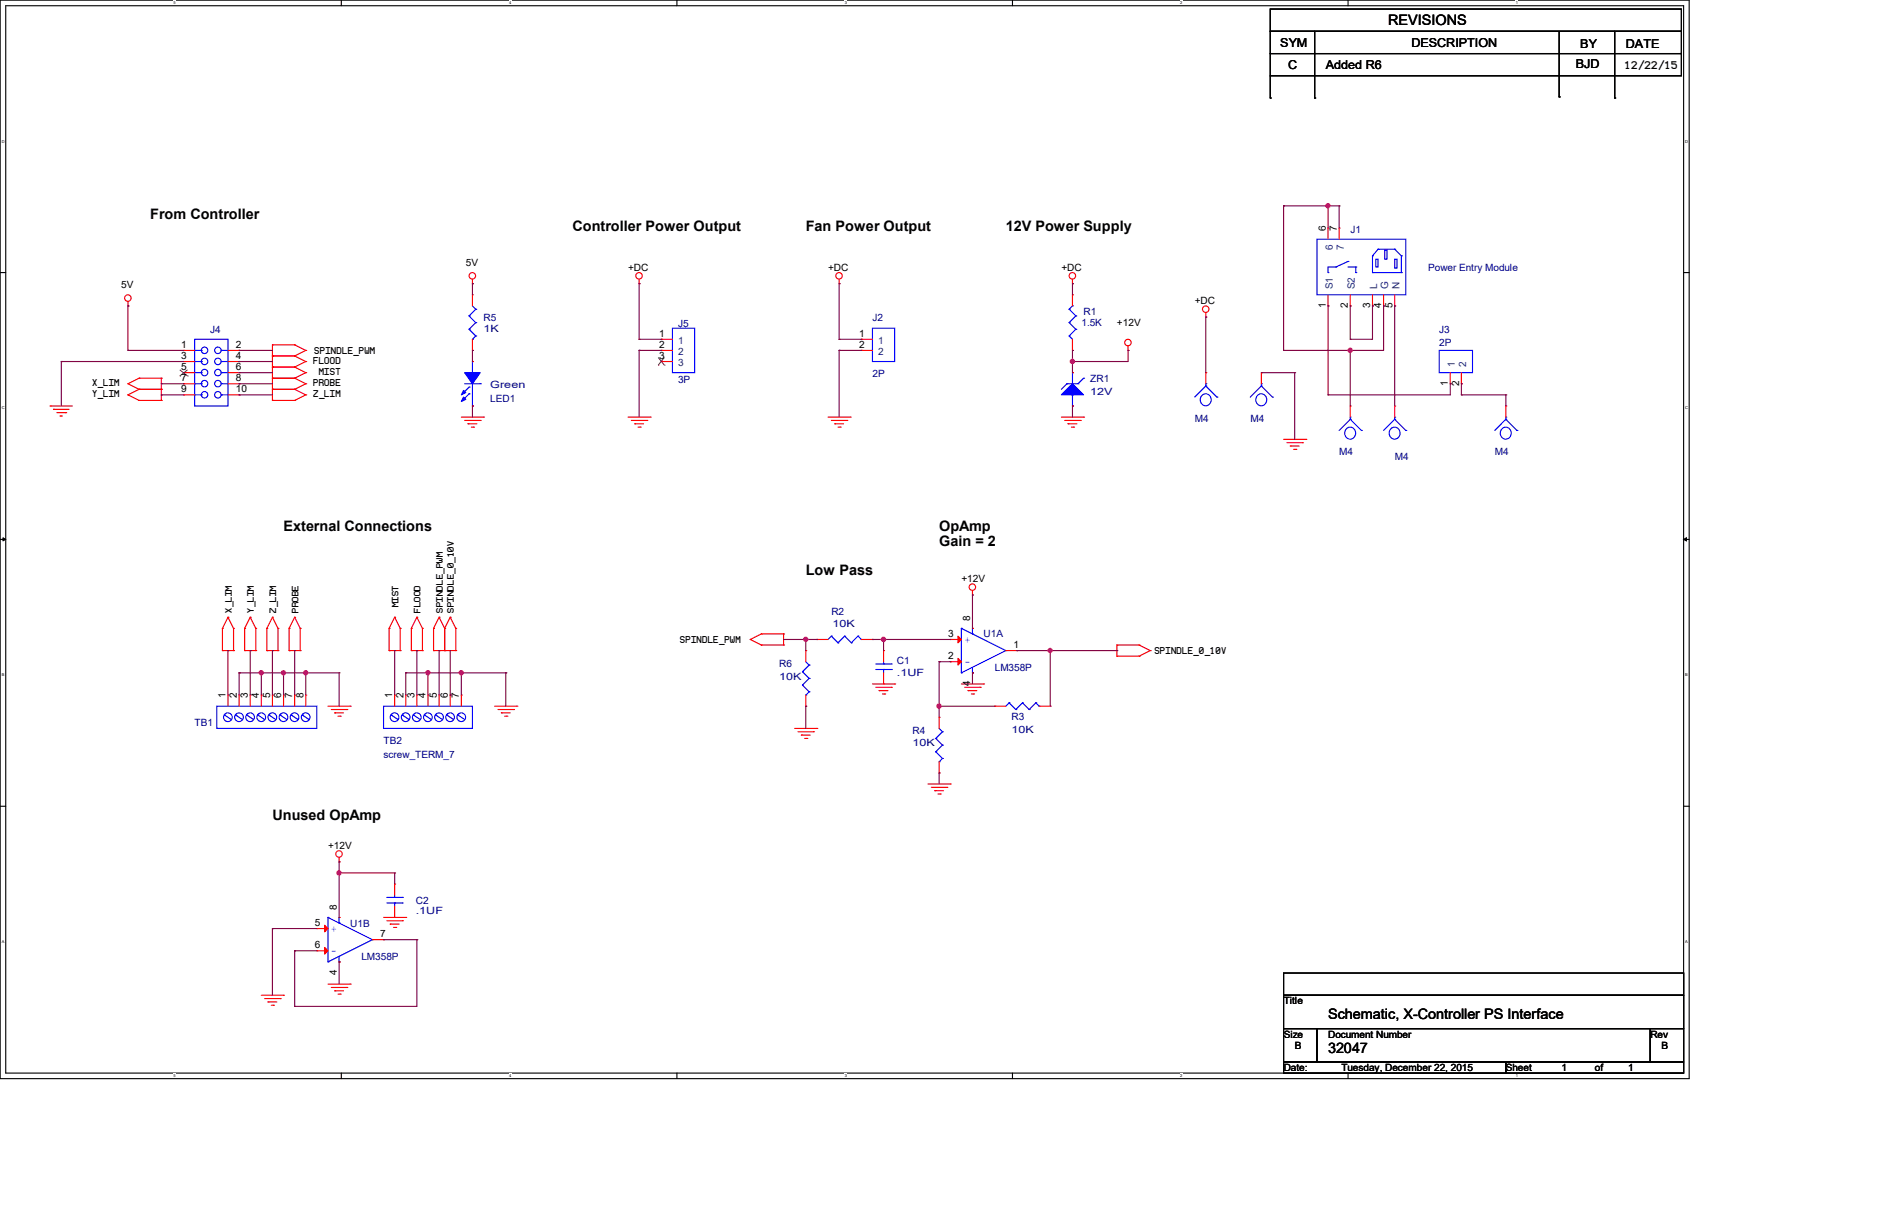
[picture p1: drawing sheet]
<svg xmlns="http://www.w3.org/2000/svg" width="432mm" height="279mm" viewBox="0 0 432 279" stroke-linecap="round" stroke-linejoin="round" font-family="sans-serif">
<path d="M0 0h386.1v246.4h-386.1zM1.3 1.3h383.6v243.9h-383.6z" fill="none" stroke="#000" stroke-width=".25"/>
<g fill="#fff">
<path d="M39.7 .2h.5v1h-.5z"/>
<path d="M39.7 245.3h.5v1h-.5z"/>
</g>
<path d="M78 0v1.3M78 245.2v1.2" fill="none" stroke="#000" stroke-width=".25"/>
<g fill="#fff">
<path d="M116.4 .2h.5v1h-.5z"/>
<path d="M116.4 245.3h.5v1h-.5z"/>
</g>
<path d="M154.7 0v1.3M154.7 245.2v1.2" fill="none" stroke="#000" stroke-width=".25"/>
<g fill="#fff">
<path d="M193.1 .2h.5v1h-.5z"/>
<path d="M193.1 245.3h.5v1h-.5z"/>
</g>
<path d="M231.4 0v1.3M231.4 245.2v1.2" fill="none" stroke="#000" stroke-width=".25"/>
<g fill="#fff">
<path d="M269.8 .2h.5v1h-.5z"/>
<path d="M269.8 245.3h.5v1h-.5z"/>
</g>
<path d="M308.1 0v1.3M308.1 245.2v1.2" fill="none" stroke="#000" stroke-width=".25"/>
<g fill="#fff">
<path d="M346.5 .2h.5v1h-.5z"/>
<path d="M346.5 245.3h.5v1h-.5z"/>
<path d="M.4 31.8h.6v1h-.6z"/>
<path d="M385.2 31.8h.6v1h-.6z"/>
<path d="M.4 92.8h.6v1h-.6z"/>
<path d="M385.2 92.8h.6v1h-.6z"/>
</g>
<path d="M0 62.3h1.3M384.9 62.3h1.2" fill="none" stroke="#000" stroke-width=".25"/>
<g fill="#fff">
<path d="M.4 153.7h.6v1h-.6z"/>
<path d="M385.2 153.7h.6v1h-.6z"/>
</g>
<path d="M0 123.2h1.3M384.9 123.2h1.2" fill="none" stroke="#000" stroke-width=".25"/>
<path d="M.7 122.9l.6 .3-.6 .4zM384.9 123.2l.6-.3v.7z" fill="#000" stroke="#000" stroke-width=".23"/>
<g fill="#fff">
<path d="M.4 214.7h.5v1h-.5z"/>
<path d="M385.2 214.7h.5v1h-.5z"/>
</g>
<g fill="none" stroke="#000" stroke-width=".25">
<path d="M290.4 2.1h93.9v5.1h-93.9zM290.4 7.2h93.9v5h-93.9zM290.4 12.2h93.9v5.1h-93.9zM290.4 17.3v5.1M300.5 7.2v15.2M356.4 7.2v14.9M369.1 7.2v15.2M290.4 22.4h.1M300.5 22.4h.1M356.4 22.1h.1M369.1 22.4h.1M0 184.2h1.3"/>
<path d="M384.9 184.2h1.2M293.4 222.3h91.5v5.1h-91.5zM293.4 227.4h91.5v7.6h-91.5zM293.4 235h7.6v7.6h-7.6zM301 235h76.2v7.6h-76.2zM377.2 235h7.7v7.6h-7.7zM293.4 242.6h50.8v2.6h-50.8zM344.2 242.6h40.7v2.6h-40.7z"/>
</g>
<g fill="none" stroke="#f00" stroke-width=".25">
<path d="M303.6 52.1h.1M303.6 52.1v2.6M306.1 52.1h.1M306.1 52.1v2.6M29.3 69.9h.1M29.3 68.9v1M62.3 78.8h.1M62.3 78.8v12.7M62.3 78.8h5.1M67.4 78.8h.1M67.4 78.8l2.5 1.3M108 64.8h.1"/>
<path d="M108 67.4h.1M108 63.8v1M108 67.4v2.5M108 77.5v2.6M146.1 64.8h.1M146.1 63.8v1M151.2 77.5h.1M151.2 77.5h2.5M191.8 64.8h.1M191.8 63.8v1M196.9 77.5h.1M196.9 77.5h2.5"/>
<path d="M245.2 64.8h.1M245.2 67.4h.1M245.2 63.8v1M245.2 67.4v2.5M245.2 77.5v2.6M257.9 79v1.1M275.6 72.4h.1M275.6 71.4v1M303.6 69.9h.1M303.6 67.4v2.5M308.7 69.9h.1M308.7 67.4v2.5"/>
<path d="M313.7 69.9h.1M313.7 67.4v2.5M316.3 69.9h.1M316.3 67.4v2.5M318.8 69.9h.1M318.8 67.4v2.5M11.5 92.8h.1M11.5 92.8h5.1M12.2 93.5h.1M12.2 93.5h3.6M13 94.3h2M13.8 95h.1"/>
<path d="M13.8 95h.5M15 94.3h.1M29.3 87.7h.1M29.3 90.2h.1M29.3 87.7l2.5 1.2M29.3 90.2l2.5 1.3M31.8 86.4h.1M31.8 88.9h.1M31.8 91.5h.1M31.8 88.9h5.1M31.8 91.5h5.1M31.8 86.4h5.1"/>
<path d="M31.8 86.4l-2.5 1.3M31.8 88.9l-2.5 1.3M36.9 86.4h.1M36.9 88.9h.1M36.9 91.5h.1M36.9 86.4v5.1M42 80.1h.1M42 82.6h.1M42 85.1h.1M42 87.7h.1M42 90.2h.1M42 80.1h2.5"/>
<path d="M42 82.6h2.5M42 85.1h2.5M42 87.7h2.5M42 90.2h2.5M52.1 80.1h2.6M52.1 82.6h2.6M52.1 85.1h2.6M52.1 87.7h2.6M52.1 90.2h2.6M54.7 80.1h.1M54.7 82.6h.1M54.7 85.1h.1"/>
<path d="M54.7 87.7h.1M54.7 90.2h.1M62.3 88.9h.1M62.3 91.5h.1M62.3 86.4h.1M62.3 81.3h.1M62.3 83.9h.1M62.3 88.9h5.1M62.3 91.5h5.1M62.3 86.4h5.1M62.3 81.3h5.1M62.3 83.9h5.1"/>
<path d="M67.4 88.9h.1M67.4 91.5h.1M67.4 86.4h.1M67.4 81.3h.1M67.4 83.9h.1M67.4 88.9l2.5 1.3M67.4 86.4l2.5 1.3M67.4 81.3l2.5 1.3M67.4 83.9l2.5 1.2M69.9 90.2h.1M69.9 87.7h.1M69.9 82.6h.1"/>
<path d="M69.9 85.1h.1M69.9 80.1h.1M69.9 90.2l-2.5 1.3M69.9 87.7l-2.5 1.2M69.9 82.6l-2.5 1.3M69.9 85.1l-2.5 1.3M69.9 80.1l-2.5 1.2M105.5 95.3h5M106.2 96.1h3.6M107 96.8h.1M107 96.8h2M107.7 97.6h.5"/>
<path d="M108 92.8h.1M108 82.6h.1M108 80.1h.1M108.2 97.6h.1M109.8 96.1h.1M110.5 95.3h.1M143.6 95.3h5M144.3 96.1h3.6M145.1 96.8h.1M145.1 96.8h2M145.8 97.6h.5M146.3 97.6h.1"/>
<path d="M147.9 96.1h.1M148.6 95.3h.1M151.2 80.1h.1M151.2 82.6h.1M151.2 80.1h2.5M151.2 82.6h2.5M189.3 95.3h5.1M190 96.1h3.6M190.8 96.8h.1M190.8 96.8h2M191.6 97.6h.5M192.1 97.6h.1"/>
<path d="M193.6 96.1h.1M194.4 95.3h.1M196.9 80.1h.1M196.9 80.1h2.5M242.6 95.3h5.1M243.4 96.1h3.5M244.1 96.8h.1M244.1 96.8h2.1M244.9 97.6h.5M245.2 80.1h.1M245.2 92.8h.1M245.2 85.1h.1"/>
<path d="M245.4 97.6h.1M246.9 96.1h.1M247.7 95.3h.1M257.9 80.1h.1M275.6 85.1h.1M275.6 85.1v2.6M288.3 85.1h.1M288.3 85.1v2.6M308.7 92.8h.1M308.7 92.8v2.5M318.8 92.8h.1M318.8 92.8v2.5"/>
<path d="M331.5 87.7h.1M331.5 85.1v2.6M334.1 87.7h.1M334.1 85.1v2.6M344.2 92.8h.1M344.2 92.8v2.5M293.4 100.4h5.1M294.2 101.1h3.5M294.9 101.9h.1M294.9 101.9h2.1M295.7 102.7h.5M296.2 102.7h.1"/>
<path d="M297.7 101.1h.1M298.5 100.4h.1M222.3 135.9h.1M222.3 134.9v1M50.8 148.6h.1M50.8 143.6h.1M50.8 148.6h2.6M50.8 143.6v5M52.1 141h.1M52.1 158.8h.1M52.1 141l1.3 2.6M52.1 141l-1.3 2.6"/>
<path d="M52.1 158.8v2.5M53.4 143.6h.1M53.4 148.6h.1M53.4 143.6v5M54.7 158.8h.1M54.7 158.8v2.5M55.9 148.6h.1M55.9 143.6h.1M55.9 148.6h2.6M55.9 143.6v5M57.2 141h.1M57.2 158.8h.1"/>
<path d="M57.2 141l1.3 2.6M57.2 141l-1.3 2.6M57.2 158.8v2.5M58.5 143.6h.1M58.5 148.6h.1M58.5 143.6v5M59.7 158.8h.1M59.7 158.8v2.5M61 148.6h.1M61 143.6h.1M61 148.6h2.5M61 143.6v5"/>
<path d="M62.3 141h.1M62.3 158.8h.1M62.3 158.8v2.5M62.3 141l1.2 2.6M62.3 141l-1.3 2.6M63.5 143.6h.1M63.5 148.6h.1M63.5 143.6v5M64.8 158.8h.1M64.8 158.8v2.5M66.1 148.6h.1M66.1 143.6h.1"/>
<path d="M66.1 148.6h2.5M66.1 143.6v5M67.4 141h.1M67.4 158.8h.1M67.4 141l1.2 2.6M67.4 141l-1.3 2.6M67.4 158.8v2.5M68.6 143.6h.1M68.6 148.6h.1M68.6 143.6v5M69.9 158.8h.1M69.9 158.8v2.5"/>
<path d="M88.9 148.6h.1M88.9 143.6h.1M88.9 148.6h2.6M88.9 143.6v5M90.2 141h.1M90.2 158.8h.1M90.2 141l1.3 2.6M90.2 141l-1.3 2.6M90.2 158.8v2.5M91.5 143.6h.1M91.5 148.6h.1M91.5 143.6v5"/>
<path d="M92.8 158.8h.1M92.8 158.8v2.5M94 148.6h.1M94 143.6h.1M94 148.6h2.6M94 143.6v5M95.3 141h.1M95.3 158.8h.1M95.3 141l1.3 2.6M95.3 141l-1.3 2.6M95.3 158.8v2.5M96.6 143.6h.1"/>
<path d="M96.6 148.6h.1M96.6 143.6v5M97.8 158.8h.1M97.8 158.8v2.5M99.1 148.6h.1M99.1 143.6h.1M99.1 148.6h5.1M99.1 143.6v5M100.4 141h.1M100.4 158.8h.1M100.4 141l1.2 2.6M100.4 141l-1.3 2.6"/>
<path d="M100.4 158.8v2.5M101.6 143.6h.1M101.6 148.6h.1M101.6 143.6v5M102.9 141h.1M102.9 158.8h.1M102.9 141l1.3 2.6M102.9 141l-1.3 2.6M102.9 158.8v2.5M104.2 143.6h.1M104.2 148.6h.1M104.2 143.6v5"/>
<path d="M105.5 158.8h.1M105.5 158.8v2.5M171.5 146.1h.1M171.5 146.1l2.5 1.3M174 144.8h.1M174 147.4h.1M174 144.8l-2.5 1.3M174 144.8h5.1M174 147.4h5.1M179.1 144.8h.1M179.1 147.4h.1M179.1 144.8v2.6"/>
<path d="M184.2 148.6h.1M184.2 148.6v2.6M184.2 158.8v2.5M186.7 146.1h.1M186.7 146.1h2.6M196.9 146.1h2.5M199.4 146.1h.1M199.4 156.3h5.1M200.2 157h3.6M201 157.8h.1M201 157.8h2M201.7 158.5h.5"/>
<path d="M202 148.6h.1M202 156.3h.1M202 148.6v2.6M202 153.7v2.6M202.2 158.5h.1M203.8 157h.1M204.5 156.3h.1M217.2 146.1h.1M217.2 151.2h.1M217.2 146.1h2.6M217.2 151.2h2.6M219.8 156.3h5"/>
<path d="M220.5 157h3.6M221.3 157.8h.1M221.3 157.8h2M222 158.5h.5M222.3 143.6h.1M222.3 153.7h.1M222.5 158.5h.1M224.1 157h.1M224.8 156.3h.1M229.9 148.6h2.6M232.5 148.6h.1M255.3 147.4h.1"/>
<path d="M255.3 149.9h.1M255.3 147.4h5.1M255.3 147.4v2.5M255.3 149.9h5.1M260.4 147.4h.1M260.4 149.9h.1M260.4 147.4l2.5 1.2M262.9 148.6h.1M262.9 148.6l-2.5 1.3M75 161.3h5.1M75.7 162.1h3.6M76.5 162.9h.1"/>
<path d="M76.5 162.9h2M77.3 163.6h.5M77.8 163.6h.1M79.3 162.1h.1M80.1 161.3h.1M113.1 161.3h5.1M113.8 162.1h3.6M114.6 162.9h.1M114.6 162.9h2M115.4 163.6h.5M115.9 163.6h.1M117.4 162.1h.1"/>
<path d="M118.2 161.3h.1M181.7 166.4h5M182.4 167.2h3.6M183.2 167.9h.1M183.2 167.9h2M183.9 168.7h.5M184.2 161.3h.1M184.4 168.7h.1M186 167.2h.1M186.7 166.4h.1M212.1 179.1h5.1M212.9 179.9h3.6"/>
<path d="M214.7 163.9h.1M214.7 176.6h.1M214.7 163.9v2.5M214.7 174v2.6M216.5 179.9h.1M217.2 179.1h.1M227.4 161.3h.1M227.4 161.3h2.5M237.5 161.3h2.6M240.1 161.3h.1M77.5 196.9h.1M77.5 195.9v1"/>
<path d="M213.7 180.6h.1M213.7 180.6h2M214.4 181.4h.5M214.9 181.4h.1M72.4 212.1h.1M72.4 217.2h.1M72.4 212.1h2.6M72.4 217.2h2.6M77.5 209.6h.1M77.5 219.8h.1M85.1 214.7h2.6M87.7 214.7h.1"/>
<path d="M87.7 209.6h5.1M88.4 210.4h3.6M89.2 211.1h.1M89.2 211.1h2M90 211.9h.5M90.2 202h.1M90.2 209.6h.1M90.2 202v2.5M90.2 207.1v2.5M90.5 211.9h.1M92 210.4h.1M92.8 209.6h.1"/>
<path d="M59.7 227.4h5.1M60.5 228.1h3.6M61.3 228.9h.1M61.3 228.9h2M62 229.7h.5M62.5 229.7h.1M64.1 228.1h.1M64.8 227.4h.1M75 224.8h5.1M75.7 225.6h3.6M76.5 226.4h.1M76.5 226.4h2"/>
<path d="M77.3 227.1h.5M77.8 227.1h.1M79.3 225.6h.1M80.1 224.8h.1"/>
<circle cx="29.2" cy="68.1" r=".74"/>
<circle cx="108" cy="63" r=".74"/>
<circle cx="146.1" cy="63" r=".74"/>
<circle cx="191.8" cy="63" r=".74"/>
<circle cx="245.1" cy="63" r=".74"/>
<circle cx="257.8" cy="78.3" r=".74"/>
<circle cx="275.6" cy="70.6" r=".74"/>
<circle cx="222.3" cy="134.1" r=".74"/>
<circle cx="77.5" cy="195.1" r=".74"/>
</g>
<g fill="none" stroke="#00f" stroke-width=".25">
<path d="M301 54.7h20.4v12.7h-20.4zM308.1 59.7h.1M308.1 59.7l-2.7 1.3M313.7 58.5h.1M313.7 58.5v3.8M314.5 59.2h.5v1.8h-.5zM315 56.9h.1M315 56.9l-1.3 1.6M315 56.9h3.8M316.5 57.2h.5v2h-.5zM318.8 59.2h.5v2.1h-.5zM318.8 56.9h.1"/>
<path d="M318.8 56.9l1.5 1.6M320.3 58.5h.1M320.3 58.5v3.8M44.5 77.5h7.6v15.3h-7.6zM107.2 72.2h.1M107.2 75.2h.1M107.2 72.2l1.6 1.5M107.2 75.2l1.6 1.6M108 77.5h.1M108 69.9l.8 .8M108.8 70.7h.1M108.8 73.7h.1"/>
<path d="M108.8 76.8h.1M108.8 70.7l-1.6 1.5M108.8 73.7l-1.6 1.5M108.8 76.8l-.8 .7M153.7 75h5.1v10.1h-5.1zM199.4 75h5.1v7.6h-5.1zM244.4 76.8h.1M244.4 73.7h.1M244.4 70.7h.1M244.4 76.8l.8 .7M244.4 73.7l1.5 1.5M244.4 70.7l1.5 1.5"/>
<path d="M245.2 69.9h.1M245.2 69.9l-.8 .8M245.9 75.2h.1M245.9 72.2h.1M245.9 75.2l-1.5 1.6M245.9 72.2l-1.5 1.5M303.6 62.3h.1M305.4 61h.1M305.4 61h-1.8v1.3M308.1 61h1.8M309.9 61h.1M309.9 62.3h.1"/>
<path d="M309.9 61v1.3M313.7 62.3h.1M313.7 62.3h6.6M320.3 62.3h.1M44.5 82.6h1.5M44.5 80.1h1.5M44.5 85.1h1.5M44.5 87.7h1.5M44.5 90.2h1.5M46 82.6h.1M46 80.1h.1M46 85.1h.1"/>
<path d="M46 87.7h.1M46 90.2h.1M50.6 82.6h.1M50.6 80.1h.1M50.6 85.1h.1M50.6 87.7h.1M50.6 90.2h.1M50.6 82.6h1.5M50.6 80.1h1.5M50.6 85.1h1.5M50.6 87.7h1.5M50.6 90.2h1.5"/>
<path d="M106.2 87.7h3.6M107.2 88.4h.1M107.2 90h.1M107.2 88.4l-1.5 1.6M107.2 90l-1.5 1.5M108 85.1h.1M108 92.8h.1M108 82.6v2.5M108 87.7v5.1M109.8 87.7h.1M243.9 87.7h.1M243.9 87.7h2.5"/>
<path d="M243.9 87.7l-1.3 1.2M245.2 90.2h.1M245.2 85.1h.1M245.2 85.1v2.6M245.2 90.2v2.6M246.4 87.7h.1M247.7 86.4h.1M247.7 86.4l-1.3 1.3M274.9 90.2a1.3 1.3 0 0 1 2 1.1 1.3 1.3 0 0 1-2 1.1 1.46 1.46 0 0 1 0-2.2zM275.6 88.2h.1M275.6 87.7h.1M275.6 88.2l-2.5 2.5"/>
<path d="M275.6 88.2l2.6 2.5M275.6 87.7v.5M278.2 90.7h.1M287.6 90.2a1.3 1.3 0 0 1 2 1.1 1.3 1.3 0 0 1-2 1.1 1.46 1.46 0 0 1 0-2.2zM288.3 88.2h.1M288.3 87.7h.1M288.3 88.2l-2.5 2.5M288.3 88.2l2.6 2.5M288.3 87.7v.5M290.9 90.7h.1M307.9 97.8a1.3 1.3 0 0 1 2 1.2 1.3 1.3 0 0 1-2 1.1 1.46 1.46 0 0 1 0-2.3zM308.7 95.8h.1"/>
<path d="M308.7 95.3h.1M308.7 95.8l-2.6 2.5M308.7 95.8l2.5 2.5M308.7 95.3v.5M311.2 98.3h.1M318.1 97.8a1.3 1.3 0 0 1 1.9 1.2 1.3 1.3 0 0 1-1.9 1.1 1.46 1.46 0 0 1 0-2.3zM318.8 95.8h.1M318.8 95.3h.1M318.8 95.8l-2.5 2.5M318.8 95.8l2.6 2.5M318.8 95.3v.5M321.4 98.3h.1"/>
<path d="M329 80.1h7.6v5h-7.6zM343.5 97.8a1.3 1.3 0 0 1 1.9 1.2 1.3 1.3 0 0 1-1.9 1.1 1.46 1.46 0 0 1 0-2.3zM344.2 95.8h.1M344.2 95.3h.1M344.2 95.8l-2.5 2.5M344.2 95.8l2.6 2.5M344.2 95.3v.5M346.8 98.3h.1M183.4 153.5h.1M183.4 156.5h.1M183.4 153.5l1.6 1.5M183.4 156.5l1.6 1.5"/>
<path d="M184.2 158.8h.1M184.2 151.2l.8 .7M185 151.9h.1M185 155h.1M185 158h.1M185 151.9l-1.6 1.6M185 155l-1.6 1.5M185 158l-.8 .8M190 145.3h.1M190 145.3l-.7 .8M190 145.3l1.6 1.6M191.6 146.9h.1"/>
<path d="M193.1 145.3h.1M193.1 145.3l-1.5 1.6M193.1 145.3l1.5 1.6M194.6 146.9h.1M196.1 145.3h.1M196.1 145.3l-1.5 1.6M196.1 145.3l.8 .8M196.9 146.1h.1M200.2 153h3.6M200.2 151.7h3.6M202 151.7h.1M202 153h.1"/>
<path d="M202 151.2v.5M202 153v.7M203.8 153h.1M203.8 151.7h.1M219.8 153.7h.1M219.8 143.6h.1M219.8 143.6l10.1 5M219.8 143.6v10.1M222.3 144.8h.1M222.3 153.7h.1M222.3 143.6v1.2M222.3 152.4v1.3"/>
<path d="M229.9 148.6h.1M229.9 148.6l-10.1 5.1M49.6 161.3h22.8v5.1h-22.8zM51.4 163.4h.1M51.4 163.4l1.5 1M53.9 163.4h.1M53.9 163.4l1.5 1M56.4 163.4h.1M56.4 163.4l1.6 1M59 163.4h.1M59 163.4l1.5 1M61.5 163.4h.1"/>
<path d="M61.5 163.4l1.5 1M64.1 163.4h.1M64.1 163.4l1.5 1M66.6 163.4h.1M66.6 163.4l1.5 1M69.1 163.4h.1M69.1 163.4l1.6 1M87.7 161.3h20.3v5.1h-20.3zM89.5 163.4h.1M89.5 163.4l1.5 1M92 163.4h.1M92 163.4l1.5 1"/>
<path d="M94.5 163.4h.1M94.5 163.4l1.6 1M97.1 163.4h.1M97.1 163.4l1.5 1M99.6 163.4h.1M99.6 163.4l1.5 1M102.2 163.4h.1M102.2 163.4l1.5 1M104.7 163.4h.1M104.7 163.4l1.5 1M213.9 168.7h.1M213.9 171.7h.1"/>
<path d="M213.9 168.7l1.5 1.5M213.9 171.7l1.5 1.6M214.7 174h.1M214.7 166.4l.7 .8M215.4 167.2h.1M215.4 170.2h.1M215.4 173.3h.1M215.4 167.2l-1.5 1.5M215.4 170.2l-1.5 1.5M215.4 173.3l-.7 .7M230.7 160.6h.1M230.7 160.6l-.8 .7"/>
<path d="M230.7 160.6l1.5 1.5M232.2 162.1h.1M233.7 160.6h.1M233.7 160.6l-1.5 1.5M233.7 160.6l1.5 1.5M235.2 162.1h.1M236.8 160.6h.1M236.8 160.6l-1.6 1.5M236.8 160.6l.7 .7M237.5 161.3h.1M75 219.8h.1M75 209.6h.1"/>
<path d="M75 209.6l10.1 5.1M75 209.6v10.2M77.5 210.9h.1M77.5 219.8h.1M77.5 209.6v1.3M77.5 218.5v1.3M85.1 214.7h.1M85.1 214.7l-10.1 5.1M88.4 206.3h3.6M88.4 205h3.6M90.2 205h.1M90.2 206.3h.1"/>
<path d="M90.2 204.5v.5M90.2 206.3v.8M92 206.3h.1M92 205h.1"/>
<circle cx="46.8" cy="82.6" r=".74"/>
<circle cx="46.8" cy="87.7" r=".74"/>
<circle cx="46.8" cy="80" r=".74"/>
<circle cx="46.8" cy="85.1" r=".74"/>
<circle cx="46.8" cy="90.2" r=".74"/>
<circle cx="49.8" cy="82.6" r=".74"/>
<circle cx="49.8" cy="80" r=".74"/>
<circle cx="49.8" cy="87.7" r=".74"/>
<circle cx="49.8" cy="85.1" r=".74"/>
<circle cx="49.8" cy="90.2" r=".74"/>
<circle cx="52.1" cy="163.9" r=".99"/>
<circle cx="54.6" cy="163.9" r=".99"/>
<circle cx="57.2" cy="163.9" r=".99"/>
<circle cx="59.7" cy="163.9" r=".99"/>
<circle cx="62.3" cy="163.9" r=".99"/>
<circle cx="64.8" cy="163.9" r=".99"/>
<circle cx="67.3" cy="163.9" r=".99"/>
<circle cx="69.9" cy="163.9" r=".99"/>
<circle cx="90.2" cy="163.9" r=".99"/>
<circle cx="92.7" cy="163.9" r=".99"/>
<circle cx="95.3" cy="163.9" r=".99"/>
<circle cx="97.8" cy="163.9" r=".99"/>
<circle cx="100.4" cy="163.9" r=".99"/>
<circle cx="102.9" cy="163.9" r=".99"/>
<circle cx="105.4" cy="163.9" r=".99"/>
</g>
<path d="M41.1 85.9h.1M41.1 84.5l1.8 1.4M42.9 85.9h.1M42.9 84.5l-1.8 1.4M150.5 83.4h.1M150.5 81.7l1.4 1.7M151.9 83.4h.1M151.9 81.7l-1.4 1.7" fill="none" stroke="#804000" stroke-width=".23"/>
<g fill="#00f" stroke="#00f" stroke-width=".25">
<path d="M245.2 87.7l2.5 2.5h-5.1z"/>
<path d="M106.2 85.1h3.6l-1.8 2.6z" fill-rule="evenodd"/>
<path d="M106 90.7l.5 .5-1 .5z" fill-rule="evenodd"/>
<path d="M106 89.2l.5 .5-1 .5z" fill-rule="evenodd"/>
</g>
<g fill="#f00" stroke="#f00" stroke-width=".25">
<path d="M219 145.3l.8 .8-.8 .8z"/>
<path d="M219 150.4l.8 .8-.8 .7z"/>
<path d="M74.2 211.4l.8 .7-.8 .8z"/>
<path d="M74.2 216.5l.8 .7-.8 .8z"/>
</g>
<g fill="none" stroke="#800040" stroke-width=".25">
<path d="M293.4 47h.1M293.4 47h12.7M293.4 47v33.1M303.6 47h.1M303.6 47v5.1M306.1 47h.1M306.1 47v5.1M29.3 69.9h.1M29.3 69.9v10.2M108 64.8h.1M108 64.8v2.6M146.1 77.5h.1"/>
<path d="M146.1 64.8h.1M146.1 77.5h5.1M146.1 64.8v12.7M191.8 77.5h.1M191.8 64.8h.1M191.8 77.5h5.1M191.8 64.8v12.7M245.2 64.8h.1M245.2 64.8v2.6M275.6 72.4h.1M275.6 72.4v12.7M303.6 69.9h.1"/>
<path d="M303.6 69.9v20.3M308.7 77.5h.1M308.7 69.9h.1M308.7 69.9v7.6M313.7 69.9h.1M313.7 69.9v7.6h-5M316.3 69.9h.1M316.3 69.9v10.2h-22.9M318.8 69.9h.1M318.8 69.9v22.9M14 82.6h.1M14 82.6v10.2"/>
<path d="M14 82.6h28M29.3 80.1h.1M29.3 80.1h12.7M36.9 87.7h.1M36.9 90.2h.1M36.9 90.2h5.1M36.9 87.7h5.1M54.7 90.2h.1M54.7 80.1h.1M54.7 82.6h.1M54.7 87.7h.1M54.7 85.1h.1"/>
<path d="M54.7 85.1h7.6M54.7 80.1h7.6M54.7 90.2h7.6M54.7 82.6h7.6M54.7 87.7h7.6M108 80.1h.1M108 92.8h.1M108 80.1v2.5M108 92.8v2.5M146.1 80.1h.1M146.1 80.1h5.1M146.1 80.1v15.2"/>
<path d="M191.8 80.1h.1M191.8 80.1h5.1M191.8 80.1v15.2M245.2 82.6h.1M245.2 92.8h.1M245.2 80.1h.1M245.2 80.1v5M245.2 92.8v2.5M257.9 80.1h.1M257.9 80.1v2.5h-12.7M288.3 85.1h.1M288.3 85.1h7.7"/>
<path d="M293.4 80.1h.1M296 85.1h.1M296 85.1v15.3M303.6 90.2h.1M308.7 80.1h.1M308.7 80.1v12.7M331.5 87.7h.1M331.5 87.7v2.5h-27.9M334.1 90.2h.1M334.1 87.7h.1M334.1 90.2h10.1M334.1 87.7v2.5"/>
<path d="M344.2 90.2h.1M344.2 90.2v2.6M222.3 135.9h.1M222.3 135.9v7.7M52.1 148.6h.1M52.1 148.6v10.2M54.7 153.7h.1M54.7 153.7h22.8M54.7 153.7v5.1M57.2 148.6h.1M57.2 148.6v10.2M59.7 153.7h.1"/>
<path d="M59.7 153.7v5.1M62.3 148.6h.1M62.3 148.6v10.2M64.8 153.7h.1M64.8 153.7v5.1M67.4 148.6h.1M67.4 148.6v10.2M69.9 153.7h.1M69.9 153.7v5.1M77.5 153.7h.1M77.5 153.7v7.6M90.2 148.6h.1"/>
<path d="M90.2 148.6v10.2M92.8 153.7h.1M92.8 153.7h22.8M92.8 153.7v5.1M95.3 148.6h.1M95.3 148.6v10.2M97.8 153.7h.1M97.8 153.7v5.1M100.4 148.6h.1M100.4 148.6v10.2M102.9 158.8h.1M102.9 148.6v10.2"/>
<path d="M105.5 153.7h.1M105.5 153.7v5.1M115.6 153.7h.1M115.6 153.7v7.6M179.1 146.1h7.6M184.2 146.1h.1M184.2 146.1v2.5M186.7 146.1h.1M199.4 146.1h.1M199.4 146.1h17.8M202 146.1h.1M202 146.1v2.5"/>
<path d="M214.7 151.2h.1M214.7 151.2h2.5M214.7 151.2v12.7M222.3 153.7h.1M222.3 153.7v2.6M232.5 148.6h.1M232.5 148.6h22.8M240.1 148.6h.1M240.1 148.6v12.7M255.3 148.6h.1M184.2 161.3h.1M184.2 161.3v5.1"/>
<path d="M214.7 161.3h.1M214.7 176.6h.1M214.7 176.6v2.5M214.7 161.3h12.7M77.5 199.4h.1M77.5 196.9h.1M77.5 196.9v12.7M77.5 199.4h12.7M90.2 199.4h.1M90.2 199.4v2.6M62.3 212.1h.1M62.3 212.1v15.3"/>
<path d="M62.3 212.1h10.1M67.4 217.2h.1M67.4 217.2v12.7M67.4 217.2h5M77.5 219.8h.1M77.5 219.8v5M87.7 214.7h.1M87.7 214.7h7.6M95.3 214.7h.1M95.3 214.7v15.2h-27.9M67.4 229.9h.1"/>
</g>
<g fill="#f0f" stroke="#f0f" stroke-width=".25">
<circle cx="303.6" cy="47" r=".49"/>
<circle cx="308.6" cy="80" r=".49"/>
<circle cx="59.7" cy="153.7" r=".49"/>
<circle cx="97.8" cy="153.7" r=".49"/>
<circle cx="214.7" cy="161.3" r=".49"/>
<circle cx="240.1" cy="148.6" r=".49"/>
<circle cx="202" cy="146.1" r=".49"/>
<circle cx="245.1" cy="82.6" r=".49"/>
<circle cx="77.5" cy="199.4" r=".49"/>
<circle cx="64.8" cy="153.7" r=".49"/>
<circle cx="69.9" cy="153.7" r=".49"/>
<circle cx="105.4" cy="153.7" r=".49"/>
<circle cx="184.2" cy="146.1" r=".49"/>
</g>
<g font-size="3.3">
<text x="317.3" y="5.8">REVISIONS</text>
<text x="34.3" y="50.1">From Controller</text>
<text x="130.9" y="52.7">Controller Power Output</text>
<text x="184.2" y="52.7">Fan Power Output</text>
<text x="229.9" y="52.7">12V Power Supply</text>
<text x="64.8" y="121.2">External Connections</text>
<text x="214.7" y="121.2">OpAmp</text>
<text x="214.7" y="124.7">Gain = 2</text>
<text x="184.2" y="131.4">Low Pass</text>
<text x="62.3" y="187.3">Unused OpAmp</text>
<text x="303.6" y="232.9">Schematic, X-Controller PS Interface</text>
<text x="303.6" y="240.5">32047</text>
</g>
<g font-size="2.8">
<text x="292.7" y="10.7">SYM</text>
<text x="322.6" y="10.7">DESCRIPTION</text>
<text x="361.2" y="11">BY</text>
<text x="371.7" y="11">DATE</text>
<text x="294.4" y="15.8">C</text>
<text x="303.1" y="15.8">Added R6</text>
<text x="360.2" y="15.5">BJD</text>
</g>
<g font-size="2.3">
<text x="371.4" y="15.8">12/22/15</text>
<text x="303" y="52.9" transform="rotate(-90 303 52.9)">6</text>
<text x="305.6" y="52.9" transform="rotate(-90 305.6 52.9)">7</text>
<text x="27.7" y="65.9">5V</text>
<text x="106.5" y="60.8">5V</text>
<text x="143.6" y="61.8">+DC</text>
<text x="189.3" y="61.8">+DC</text>
<text x="242.6" y="61.8">+DC</text>
<text x="273.1" y="69.4">+DC</text>
<text x="303" y="70.4" transform="rotate(-90 303 70.4)">1</text>
<text x="308.1" y="70.4" transform="rotate(-90 308.1 70.4)">2</text>
<text x="313.2" y="70.4" transform="rotate(-90 313.2 70.4)">3</text>
<text x="315.7" y="70.4" transform="rotate(-90 315.7 70.4)">4</text>
<text x="318.3" y="70.4" transform="rotate(-90 318.3 70.4)">5</text>
<text x="150.7" y="77">1</text>
<text x="196.4" y="77">1</text>
<text x="255.3" y="74.5">+12V</text>
<text x="41.4" y="79.5">1</text>
<text x="41.4" y="82">3</text>
<text x="53.9" y="79.5">2</text>
<text x="53.9" y="82">4</text>
<text x="150.7" y="79.5">2</text>
<text x="150.7" y="82">3</text>
<text x="196.4" y="79.5">2</text>
<text x="41.4" y="84.6">5</text>
<text x="41.4" y="87.1">7</text>
<text x="41.4" y="89.7">9</text>
<text x="53.9" y="84.6">6</text>
<text x="53.9" y="87.1">8</text>
<text x="53.9" y="89.7">10</text>
<text x="331" y="88.2" transform="rotate(-90 331 88.2)">1</text>
<text x="333.5" y="88.2" transform="rotate(-90 333.5 88.2)">2</text>
<text x="219.8" y="132.9">+12V</text>
<text x="221.8" y="141.8" transform="rotate(-90 221.8 141.8)">8</text>
<text x="216.7" y="145.5">3</text>
<text x="231.7" y="148.1">1</text>
<text x="216.7" y="150.6">2</text>
<text x="51.6" y="159.6" transform="rotate(-90 51.6 159.6)">1</text>
<text x="54.1" y="159.6" transform="rotate(-90 54.1 159.6)">2</text>
<text x="56.6" y="159.6" transform="rotate(-90 56.6 159.6)">3</text>
<text x="59.2" y="159.6" transform="rotate(-90 59.2 159.6)">4</text>
<text x="61.7" y="159.6" transform="rotate(-90 61.7 159.6)">5</text>
<text x="64.3" y="159.6" transform="rotate(-90 64.3 159.6)">6</text>
<text x="66.8" y="159.6" transform="rotate(-90 66.8 159.6)">7</text>
<text x="69.3" y="159.6" transform="rotate(-90 69.3 159.6)">8</text>
<text x="89.7" y="159.6" transform="rotate(-90 89.7 159.6)">1</text>
<text x="92.2" y="159.6" transform="rotate(-90 92.2 159.6)">2</text>
<text x="94.7" y="159.6" transform="rotate(-90 94.7 159.6)">3</text>
<text x="97.3" y="159.6" transform="rotate(-90 97.3 159.6)">4</text>
<text x="99.8" y="159.6" transform="rotate(-90 99.8 159.6)">5</text>
<text x="102.4" y="159.6" transform="rotate(-90 102.4 159.6)">6</text>
<text x="104.9" y="159.6" transform="rotate(-90 104.9 159.6)">7</text>
<text x="221.8" y="156.8" transform="rotate(-90 221.8 156.8)">4</text>
<text x="75" y="193.9">+12V</text>
<text x="77" y="207.8" transform="rotate(-90 77 207.8)">8</text>
<text x="71.9" y="211.6">5</text>
<text x="86.9" y="214.1">7</text>
<text x="71.9" y="216.7">6</text>
<text x="77" y="222.8" transform="rotate(-90 77 222.8)">4</text>
<text x="293.4" y="229.4">Title</text>
<text x="293.4" y="237.1">Size</text>
<text x="296" y="239.6">B</text>
<text x="303.6" y="237.1">Document Number</text>
<text x="377.3" y="237.1">Rev</text>
<text x="379.8" y="239.6">B</text>
<text x="293.4" y="244.7">Date:</text>
<text x="306.6" y="244.7">Tuesday, December 22, 2015</text>
<text x="344.2" y="244.7">Sheet</text>
<text x="356.9" y="244.7">1</text>
<text x="364.6" y="244.7">of</text>
<text x="372.2" y="244.7">1</text>
</g>
<g font-size="2.3" fill="#000080">
<text x="308.7" y="53.2">J1</text>
<text x="326.5" y="61.8">Power Entry Module</text>
<text x="247.7" y="72">R1</text>
<text x="48.1" y="76">J4</text>
<text x="110.5" y="75.8">1K</text>
<text x="110.5" y="73.2">R5</text>
<text x="155" y="74.8">J5</text>
<text x="199.4" y="73.2">J2</text>
<text x="247.2" y="74.5">1.5K</text>
<text x="329" y="76">J3</text>
<text x="329" y="79.1">2P</text>
<text x="112.1" y="88.7">Green</text>
<text x="155" y="87.5">3P</text>
<text x="199.4" y="86.2">2P</text>
<text x="249.2" y="87.2">ZR1</text>
<text x="112.1" y="91.8">LED1</text>
<text x="249.2" y="90.3">12V</text>
<text x="273.1" y="96.4">M4</text>
<text x="285.8" y="96.4">M4</text>
<text x="306.1" y="104">M4</text>
<text x="318.8" y="105">M4</text>
<text x="341.7" y="104">M4</text>
<text x="190" y="140.5">R2</text>
<text x="190.3" y="143.3">10K</text>
<text x="224.8" y="145.6">U1A</text>
<text x="178.1" y="155.3">10K</text>
<text x="178.1" y="152.5">R6</text>
<text x="205" y="154.5">.1UF</text>
<text x="205" y="151.7">C1</text>
<text x="227.4" y="153.2">LM358P</text>
<text x="44.5" y="165.9">TB1</text>
<text x="208.6" y="167.7">R4</text>
<text x="231.2" y="167.5">10K</text>
<text x="231.2" y="164.4">R3</text>
<text x="87.7" y="170">TB2</text>
<text x="87.7" y="173.1">screw_TERM_7</text>
<text x="208.6" y="170.5">10K</text>
<text x="95" y="208.9">.1UF</text>
<text x="95" y="206.6">C2</text>
<text x="80.1" y="211.7">U1B</text>
<text x="82.6" y="219.3">LM358P</text>
</g>
<g font-size="2.3" fill="#004080">
<text x="304.6" y="57.2" transform="rotate(-90 304.6 57.2)">6</text>
<text x="307.2" y="57.2" transform="rotate(-90 307.2 57.2)">7</text>
<text x="304.6" y="66.1" transform="rotate(-90 304.6 66.1)">S1</text>
<text x="309.7" y="66.1" transform="rotate(-90 309.7 66.1)">S2</text>
<text x="314.8" y="66.1" transform="rotate(-90 314.8 66.1)">L</text>
<text x="317.4" y="66.1" transform="rotate(-90 317.4 66.1)">G</text>
<text x="319.9" y="66.1" transform="rotate(-90 319.9 66.1)">N</text>
<text x="155" y="78.6">1</text>
<text x="155" y="81.1">2</text>
<text x="155" y="83.6">3</text>
<text x="200.7" y="78.6">1</text>
<text x="200.7" y="81.1">2</text>
<text x="332.6" y="83.9" transform="rotate(-90 332.6 83.9)">1</text>
<text x="335.1" y="83.9" transform="rotate(-90 335.1 83.9)">2</text>
</g>
<g font-size="2.3" fill="#00f">
<text x="220.5" y="146.9">+</text>
<text x="220.5" y="152">-</text>
<text x="75.7" y="213">+</text>
<text x="75.7" y="218.1">-</text>
</g>
<g font-size="2">
<text x="71.7" y="83.1">FLOOD</text>
<text x="71.9" y="80.9">SPINDLE_PWM</text>
<text x="21.1" y="88.2">X_LIM</text>
<text x="71.7" y="88.2">PROBE</text>
<text x="72.9" y="85.7">MIST</text>
<text x="21.1" y="90.8">Y_LIM</text>
<text x="71.7" y="90.8">Z_LIM</text>
<text x="155.5" y="146.9">SPINDLE_PWM</text>
<text x="263.9" y="149.4">SPINDLE_0_10V</text>
</g>
<g font-size="1.9">
<text x="53" y="140" transform="rotate(-90 53 140)">X_LIM</text>
<text x="58" y="140" transform="rotate(-90 58 140)">Y_LIM</text>
<text x="63.1" y="140" transform="rotate(-90 63.1 140)">Z_LIM</text>
<text x="68.2" y="140" transform="rotate(-90 68.2 140)">PROBE</text>
<text x="91.1" y="138.7" transform="rotate(-90 91.1 138.7)">MIST</text>
<text x="96.1" y="140" transform="rotate(-90 96.1 140)">FLOOD</text>
<text x="101.2" y="140" transform="rotate(-90 101.2 140)">SPINDLE_PWM</text>
<text x="103.8" y="140" transform="rotate(-90 103.8 140)">SPINDLE_0_10V</text>
</g>
<g font-size=".9">
<text x="39.7" y="1">5</text>
<text x="116.4" y="1">4</text>
<text x="193.1" y="1">3</text>
<text x="269.8" y="1">2</text>
<text x="346.5" y="1">1</text>
<text x=".4" y="32.6">D</text>
<text x="385.2" y="32.6">D</text>
<text x=".4" y="93.5">C</text>
<text x="385.2" y="93.5">C</text>
<text x=".4" y="154.5">B</text>
<text x="385.2" y="154.5">B</text>
<text x=".4" y="215.5">A</text>
<text x="385.2" y="215.5">A</text>
<text x="39.7" y="246.1">5</text>
<text x="116.4" y="246.1">4</text>
<text x="193.1" y="246.1">3</text>
<text x="269.8" y="246.1">2</text>
<text x="346.5" y="246.1">1</text>
</g>
</svg>
